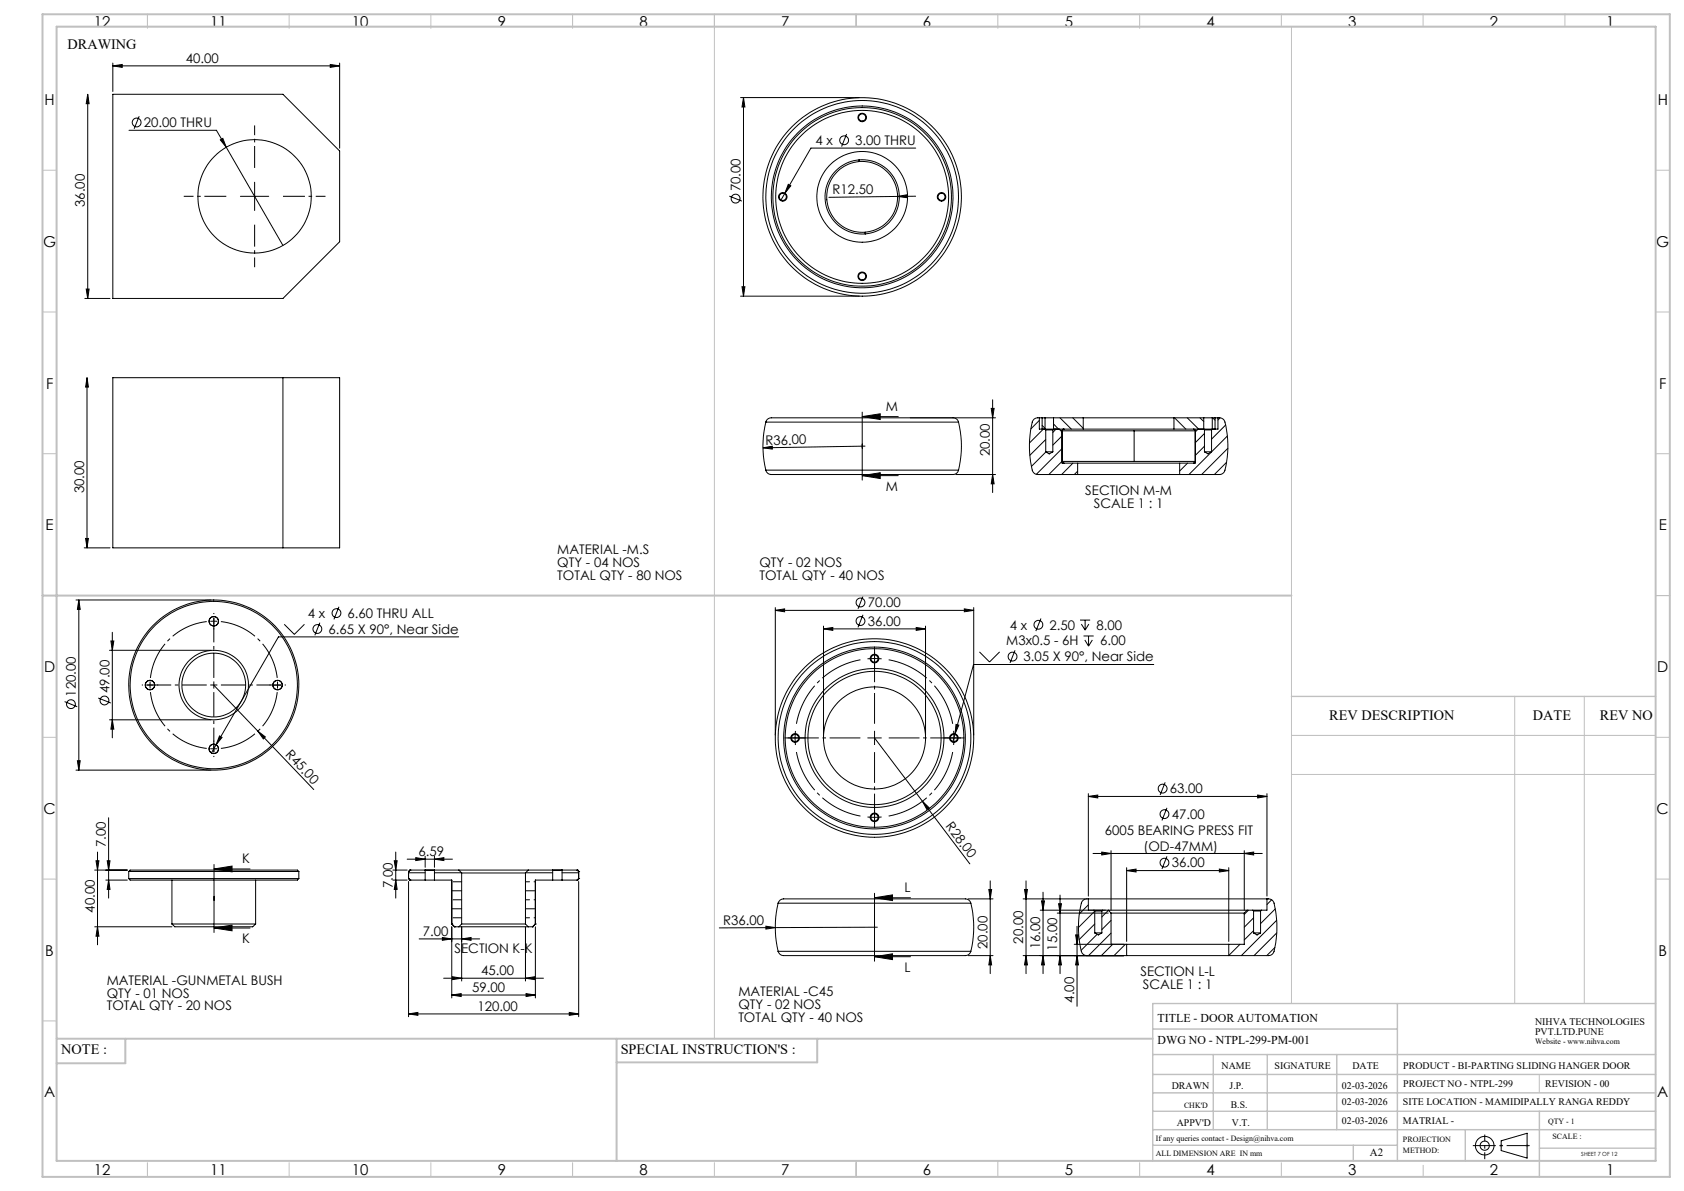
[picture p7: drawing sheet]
<svg xmlns="http://www.w3.org/2000/svg" width="594mm" height="420mm" viewBox="0 0 594 420" stroke-linecap="round" stroke-linejoin="round" font-family="sans-serif">
<g fill="none" stroke="#000" stroke-width=".35">
<path d="M30.9 33.2l.5 3.4h-1zM30.9 33.2v72.1M39.8 33.2h60l20 20.1v31.9l-20 20.1h-60zM39.8 23.2l3.3-.5v1.1zM39.8 22.2v10.1M39.8 23.2h80M116.5 22.7l3.3 .5-3.3 .6zM119.8 22.2v30.1M261.2 34.4h41.9M262.3 34.4l.4 3.3h-1zM262.3 34.4v70M45.5 45.9h30.8l3.5 6"/>
<path d="M49.1 41l-1.8 4.4M77.7 49.3l.9-.5 1.2 3.1zM79.8 51.9l20 34.7M298.6 47.3l-1.7 4.4M303 56.4a13.1 13.1 0 0 0-11.9 14.1 13.1 13.1 0 0 0 14.1 12M303 56.4l.1 .6M303 56.4a13.1 13.1 0 0 1 14.2 12 13.1 13.1 0 0 1-12 14.1M303.1 57a12.5 12.5 0 0 0-11.5 13.5 12.5 12.5 0 0 0 13.6 11.4M303.1 57a12.5 12.5 0 0 1 13.5 11.4 12.5 12.5 0 0 1-11.4 13.5M323 52.2h-37l-9.1 15.9M84.8 69.2h10M89.8 64.3v9.9"/>
<path d="M257.2 69.2l4.5 1.7M276.9 68.1l-1.5 2.6M278.1 65l.8 .5-2 2.6zM316.6 69.3l-24.2 .3M316.6 69.4v.9M316.6 69.3l3.3-.6v1zM323 69.2l-6.4 .1M305.2 81.9v.6M29.9 105.3h8.9M30.4 101.9h1l-.5 3.4zM261.2 104.4h41.9M261.7 101.1h1l-.4 3.3z"/>
<path d="M30.7 133.2l.5 3.3h-1zM30.7 133.2v60M39.8 133.2h80v60h-80zM99.8 133.2v60M269.1 157.9l3.3-.5v1zM270.1 148.9a35.5 35.5 0 0 0 0 16.9M270.1 148.9a3 3 0 0 1 3.8-1.6h57.2a14.3 14.3 0 0 1 6.3 .5l.7 1.1M270.1 148.9h68M304.1 146.9l6.4-1v2zM304.1 146.9h12.7M304.1 145.3v24M305.1 157.3l-36 .6"/>
<path d="M321.1 147.3h30.1M338.1 148.9a35.5 35.5 0 0 1 0 16.9M349.6 144h1.1l-.6 3.3zM350.1 141v32.7M366.6 148.3l-3 2.9M366.6 147.3a2.15 2.15 0 0 0-2.5 1.6 34.5 34.5 0 0 0 .3 17.5l.7 .7 .9 .2h14.1M366.6 147.3h1M366.6 147.3v4h2M367.6 150l1 1M367.6 147.3h1M367.6 147.3v4M368 151.3l-4.9 4.9"/>
<path d="M368.6 151.3l.3 .3M368.6 147.3h3M368.6 151.3h3M368.6 147.3v4M368.9 155l-5.6 5.6M368.9 159.3h2.5M368.9 151.6h2.5M368.9 159.3l1.2 .8 1.3-.8M368.9 151.6v7.7M368.9 159.4l-5.1 5.1M371.4 151.6v7.7M371.6 149.5l1.8 1.8"/>
<path d="M371.6 151.3h3.7M371.6 147.3h10.5M371.6 147.3v4M371.6 151.3l-.2 .3M372.5 151.3l-1.1 1.2M373.6 151.3l1 1M373.9 147.3l4 4M374.6 158.2l-9.1 9.1M374.6 153.7l-3.2 3.3M374.6 151.9v11.4h.7M374.6 151.9h.1M374.7 151.9h25.4"/>
<path d="M375.2 151.3l-.6 .6M375.3 151.3l-.6 .6M375.3 151.3h45.7M378.4 147.3l3.7 3.7M382.1 147.3h32M382.1 147.3v4M400.1 151.9h21.5M400.1 151.9v10.8M414.1 147.3h10.5M414.1 147.3v4M414.3 147.3l4 4M418.8 147.3l4 4"/>
<path d="M421 151.3l.6 .6M421 151.3h3.6M421.6 151.9v11.4h-.6M422.6 151.3l-1 1M423.3 147.3l1.3 1.3M424.6 151.3l.3 .3M424.6 147.3h3M424.6 151.3h3M424.6 147.3v4M424.9 157.4l-3.3 3.2M424.9 152.9l-3.3 3.2M424.9 159.3h2.5"/>
<path d="M424.9 151.6h2.5M424.9 151.6v7.7M424.9 159.3l1.2 .8 1.3-.8M427.4 151.6v7.7M427.6 147.3v4M427.6 147.3h1M427.6 151.3l-.2 .3M427.8 147.3l.8 .9M428.6 147.3h1M428.6 147.3v4M429.6 147.3a2.14 2.14 0 0 1 2.5 1.6 34 34 0 0 1-.3 17.5l-.7 .7-1 .2h-14M429.6 147.3v4h-2"/>
<path d="M430.4 147.3l-.8 .8M432.3 149.9l-4.9 5M432.9 153.8l-13.5 13.5M433.1 158.1l-9.2 9.2M270.1 165.8a2.88 2.88 0 0 0 3.5 1.5h62.5a2 2 0 0 0 2-1.5M270.1 165.8h68M304.1 167.7l6.4-1v2.1zM304.1 167.7h12.7M337.1 167.3h14.1M350.1 167.3l.6 3.3h-1.1zM374.6 162.7l-4.6 4.6M374.6 162.7l.6 .6"/>
<path d="M374.6 162.7h.1M374.7 162.7l.6 .6M374.7 162.7h25.4M375.3 163.3h45.7M378.5 163.3l-4 4M380.1 166.2l-1.1 1.1M380.1 167.3h36M380.1 163.3v4M400.1 162.7h21.5l-.6 .6M416.1 163.3v4M418.9 163.3l-2.8 2.8M432.6 163l-4.3 4.3"/>
<path d="M29.7 193.2h9.1M30.2 189.9h1l-.5 3.3zM26.8 211.6h47.6M27.8 211.6v60M27.8 211.6l.5 3.3h-1zM112.8 219.6l-1.7 4.4M119.6 214l-1.8 4.4M273.5 215.2l3.3-.5v1zM273.5 214.3v44.9M273.5 215.2h70M304.4 210.2l-1.8 4.5M304.4 216.8l-1.8 4.4"/>
<path d="M340.1 214.7l3.4 .5-3.4 .5zM343.5 214.3v44.9M367.2 218.1l-1.8 4.4M381 218.7h3.5M382.8 218.7v3.5M38.6 229.3h35.8M39.1 226h1l-.5 3.3zM39.6 223v37.2M100.3 220.2l3.5 3.5 3.6-3.5M161.8 224.6h-63.6l-22 38M290.5 221.8l3.3-.5v1zM290.5 220.8v38.4"/>
<path d="M290.5 221.8h36M323.2 221.3l3.3 .5-3.3 .5zM326.5 220.8v38.4M345.5 229.9l3.5 3.6 3.6-3.6M358 229.3l-1.7 4.5M381.4 220.1l1.4 2.1M382.2 224.3h3.6M382.7 225.7l1.3 2.1M384 224.3v3.5M384.1 220.1l-1.3 2.1M385.3 225.7l-1.3 2.1M407 234.3h-63.6l-6.5 24.5"/>
<path d="M22.8 247.4l4.4 1.8M34.6 246.2l4.5 1.7M38.6 253.8h35.8M39.6 253.8l.5 3.3h-1zM75.4 241.6l15.5 16.2M77.4 259.5l.9 .6-2.1 2.5zM90.9 257.8l2.7 2.1-.7 .7zM90.9 257.8l19.8 20.6M96.7 241.6h2.5M97.9 240.3v2.5M280.6 257.8v4.9M336.9 258.8l-.8 2.9"/>
<path d="M337.2 255.5l1 .2-1.3 3.1zM26.8 271.6h47.6M27.3 268.3h1l-.5 3.3zM76.2 262.6l-1.6 2.9M278 260.2h5M308.5 260.2l16.9 22.4M383.9 279.9v36.1M411 275.9l-1.8 4.4M446.9 279.9v36.1M38.3 288.4v28.3M325.4 282.6l2.4 2.3-.8 .6zM325.4 282.6l16.7 22"/>
<path d="M383.9 280.9l3.3-.5v1zM383.9 280.9h63M391.9 300v21M411.6 284.9l-1.7 4.4M438.9 300v21M443.6 280.4l3.3 .5-3.3 .5zM33.4 306.8h11.5M33.9 303.5h1l-.5 3.3zM34.4 300.5v32.7M37.3 310.4h7.6M37.8 303.5h1l-.5 3.3zM38.3 310.4l.5 3.2h-1z"/>
<path d="M45.4 307.3a2.49 2.49 0 0 1 2.5-.5h55.4a2.06 2.06 0 0 1 2.1 .5M45.4 307.3h60M45.4 309.8h60M45.4 309.8l.5 .6h59l.5-.6M45.4 307.3v2.5M60.6 310.4v15.4M75.5 306.4l6.3-1v2.1zM75.5 306.4h12.7M75.5 304.9v23.9M90.2 310.4v15.4M105.4 307.3v2.5M138.6 310.4h5"/>
<path d="M138.6 306.8h5M139.1 303.5h1l-.5 3.3zM139.6 310.4l.5 3.2h-1zM139.6 300.5v16.2M143.6 303h16M144.1 307.3h.1M144.1 309.8h.1M144.1 307.3v2.5M144.1 310.9v47.6M144.1 309.8l.5 .6M144.1 307.8h5.9M144.6 306.8h.1"/>
<path d="M144.6 310.4h.1M144.6 306.8l-.5 .5M144.6 310.4h5.4M144.6 306.8h5.3M146.6 302.5l3.4 .5-3.4 .5zM149.9 306.8h3.3M149.9 306.8l.1 .1M150 306.9h3.2M150 310.4h3.2M150 306.9v3.5M150 302v3.8M153.2 310.4h6.1v15.4"/>
<path d="M153.2 306.8h8.7M153.2 306.8v3.6M153.2 303l3.4-.5v1zM153.2 307.8h9.6M153.2 302v3.8M159.3 314.1h3.5M159.8 311h3M159.8 317.3h3M161.9 306.8h24.4M161.9 306.8l.9 1.1M162.8 307.9h22.5M162.8 307.9v17.9"/>
<path d="M185.3 307.9v17.9M185.3 314.1h3.5M185.3 311h1.5M185.3 317.3h1.5M185.4 307.8h9.5M186.3 306.8h8.6M186.3 306.8l-1 1.1M188.4 311h.4M188.4 317.3h.4M194.9 306.9h3.4M194.9 310.4h3.4M194.9 306.8h3.4"/>
<path d="M194.9 310.4h-6.1v15.4M194.9 306.8v3.6M198.3 307.8h5.8M198.3 310.4h5.3M198.3 306.8v3.6M198.3 306.8h5.3M203.6 306.8h.1M203.6 310.4h.1M203.6 306.8l.5 .5M204.1 310.9v47.6M204.1 307.3h.1M204.1 309.8h.1"/>
<path d="M204.1 307.3v2.5M204.1 309.8l-.5 .6M274.5 318.5a36.9 36.9 0 0 0 0 17M274.5 318.5a2.77 2.77 0 0 1 3.3-1.5h62.5a2.03 2.03 0 0 1 2.1 1.5M274.5 318.5h67.9M308.5 316.6l6.3-1v2zM308.5 316.6h12.7M308.5 315v24M341.5 317h8.8M342.4 318.5a35.7 35.7 0 0 1 0 17M348.8 313.7h1l-.5 3.3zM349.3 310.6v32.7"/>
<path d="M360.9 317h22M361.4 313.7h1l-.5 3.3zM361.9 310.6v32.7M367.4 317.7h1l-.5 3.3zM367.9 314.6v28.7M373.4 318.7h1l-.5 3.3zM373.9 315.6v27.7M383.9 319.1l-3.2 3.2M383.9 317a2.14 2.14 0 0 0-2.5 1.5 34.3 34.3 0 0 0 .3 17.6l.7 .6 1 .3M383.9 317h63M383.9 317v4M385.6 301h59.6"/>
<path d="M388.6 300.5l3.3 .5-3.3 .5zM397.4 307l3.3-.5v1zM397.4 306v26M397.4 307h36M411.6 302l-1.7 4.4M430.1 306.5l3.3 .5-3.3 .5zM433.4 306v26M438.9 301l3.3-.5v1zM446.9 317a2.15 2.15 0 0 1 2.5 1.5 33.7 33.7 0 0 1-.3 17.6l-.7 .6-.9 .3h-14.1M446.9 317v4h-2M448.6 317.3l-1.7 1.7M33.4 326.8h27.2"/>
<path d="M34.4 326.8l.5 3.3h-1zM60.6 325.8h29.6M60.6 325.8l1.1 1h27.4l1.1-1M75.5 327.3l6.3-1.1v2zM75.5 327.3h12.7M147.8 331.1h21.4M156 330.6l3.3 .5-3.3 .5zM159.3 325.8h.1M159.3 325.8l1 1M159.3 320.5h3.5M159.3 326.8v25.1M159.8 323.7h3"/>
<path d="M160.3 326.8h.1M160.3 326.8h1.6M161.9 326.8h24.4M162.8 326.8v19.2M162.8 325.8h22.5M162.8 325.8l-.9 1M162.8 331.1l3.4-.5v1zM185.3 325.8l1 1M185.3 320.5h3.5M185.3 323.7h1.5M185.3 326.8v19.2M186.3 326.8h1.6"/>
<path d="M187.9 326.8h.1M188.4 323.7h.4M188.8 325.8h.1M188.8 325.8l-.9 1M188.8 326.8v25.1M270.2 326.6l3.3 .5-3.3 .5zM274.5 335.5a2.91 2.91 0 0 0 3.5 1.5h57a16.3 16.3 0 0 0 6.7-.4l.7-1.1M274.5 335.5h67.9M308.5 337.4l6.3-1v2zM308.5 337.4h12.7M309.5 327l-55.8 .2M341.5 337h8.8"/>
<path d="M349.3 337l.5 3.3h-1zM360.9 337h36.5M361.9 337l.5 3.3h-1zM366.9 321h24M367.9 337l.5 3.3h-1zM372.9 322h18M373.9 337l.5 3.3h-1zM378.9 333h18.5M379.4 329.7h1l-.5 3.3zM379.9 337l.5 3.3h-1zM379.9 326.7v28.2M386.2 321.3l-5.8 5.8"/>
<path d="M386.2 325.8l-5.5 5.5M386.2 321.3h2.5M386.2 321.3l-.3-.3h3l-.2 .3M386.2 329h2.5M386.2 329l1.2 .7 1.3-.7M386.2 321.3v7.7M387 329.5l-5.6 5.6M388.7 321.3v7.7M390.9 321h49M390.9 321l1 1M390.9 321l-2.2 2.3M391.9 324.6l-3.2 3.2"/>
<path d="M391.9 329.1l-7.9 7.9M391.9 322h47M391.9 322v11M392.5 333l-4 4M396.9 333l-3.9 4M397.4 333h36M397.4 337h36M397.4 333v4M433.4 333v4M437.4 333l-4 4M438.9 322v11h-5.5M439.9 321l-1 1"/>
<path d="M439.9 321h2M440.4 321l-1.5 1.5M441.9 321h3M441.9 321l.3 .3M442.2 323.7l-3.3 3.3M442.2 328.2l-3.3 3.3M442.2 321.3h2.4M442.2 329h2.4M442.2 321.3v7.7M442.2 329l1.2 .7 1.2-.7M444.6 321.3v7.7M444.9 321l-.3 .3"/>
<path d="M449.7 334.1l-2.9 2.9M449.8 320.5l-5.2 5.2M450.3 324.5l-12.4 12.5M450.4 329l-8.1 8M144.1 357.6l3.3-.6v1.1zM144.1 357.6h60M156.5 345h35.2M159.3 350.9l3.4-.5v1zM159.3 350.9h29.5M159.6 344.4l3.2 .6-3.2 .5zM185.3 345l3.4-.6v1.1zM185.6 350.4l3.2 .5-3.2 .5z"/>
<path d="M200.8 357l3.3 .6-3.3 .5zM529.5 402.3l9.2-2.7v8.8l-9.2-2.7z"/>
<circle cx="48.2" cy="43.2" r="1.55"/>
<circle cx="297.7" cy="49.5" r="1.55"/>
<circle cx="304.1" cy="41.4" r="1.5"/>
<circle cx="304.1" cy="41.4" r="1.25"/>
<circle cx="89.8" cy="69.2" r="20"/>
<circle cx="259.5" cy="70" r="1.55"/>
<circle cx="276.1" cy="69.4" r="1.49"/>
<circle cx="276.1" cy="69.4" r="1.25"/>
<circle cx="304.1" cy="69.4" r="31.5"/>
<circle cx="304.1" cy="69.4" r="35"/>
<circle cx="304.1" cy="69.4" r="32"/>
<circle cx="304.1" cy="69.4" r="30.5"/>
<circle cx="304.1" cy="69.4" r="34"/>
<circle cx="304.1" cy="69.4" r="16"/>
<circle cx="332.1" cy="69.4" r="1.25"/>
<circle cx="332.1" cy="69.4" r="1.5"/>
<circle cx="304.1" cy="97.4" r="1.51"/>
<circle cx="304.1" cy="97.4" r="1.26"/>
<circle cx="75.4" cy="219.1" r="1.66"/>
<circle cx="118.7" cy="216.2" r="1.56"/>
<circle cx="303.5" cy="212.5" r="1.56"/>
<circle cx="303.5" cy="219" r="1.55"/>
<circle cx="111.9" cy="221.8" r="1.56"/>
<circle cx="308.5" cy="232.2" r="1.53"/>
<circle cx="308.5" cy="232.2" r="1.24"/>
<circle cx="357.2" cy="231.5" r="1.55"/>
<circle cx="366.3" cy="220.3" r="1.55"/>
<circle cx="25" cy="248.3" r="1.56"/>
<circle cx="36.9" cy="247" r="1.55"/>
<circle cx="52.9" cy="241.6" r="1.65"/>
<circle cx="52.9" cy="241.6" r="1.66"/>
<circle cx="75.4" cy="241.6" r="29.5"/>
<circle cx="75.4" cy="241.6" r="30"/>
<circle cx="75.4" cy="241.6" r="12.2"/>
<circle cx="75.4" cy="241.6" r="11.2"/>
<circle cx="97.9" cy="241.6" r="1.66"/>
<circle cx="75.4" cy="264.1" r="1.66"/>
<circle cx="280.5" cy="260.2" r="1.53"/>
<circle cx="280.5" cy="260.2" r="1.25"/>
<circle cx="308.5" cy="260.2" r="24.5"/>
<circle cx="308.5" cy="260.2" r="18"/>
<circle cx="308.5" cy="260.2" r="34"/>
<circle cx="308.5" cy="260.3" r="35"/>
<circle cx="308.5" cy="260.3" r="32.1"/>
<circle cx="308.5" cy="260.2" r="23.5"/>
<circle cx="308.5" cy="260.3" r="31.5"/>
<circle cx="336.5" cy="260.2" r="1.26"/>
<circle cx="336.5" cy="260.2" r="1.53"/>
<circle cx="410.1" cy="278.1" r="1.55"/>
<circle cx="308.5" cy="288.3" r="1.25"/>
<circle cx="308.5" cy="288.2" r="1.52"/>
<circle cx="410.7" cy="287.1" r="1.55"/>
<circle cx="410.7" cy="304.2" r="1.55"/>
<circle cx="523.7" cy="404" r="1.62"/>
<circle cx="523.7" cy="404" r="3.3"/>
</g>
<g fill="none" stroke="#000" stroke-width=".35" stroke-dasharray="15.2 1.3 1.3 1.3" stroke-linecap="butt">
<path d="M75.4 219.1h-1.2M75.4 219.1h1.3M75.4 219.1v-1.3M75.4 219.1v1.2M75.4 216.6v-.4M75.4 221.6v.4M308.5 232.2l-2.5 .1M308.5 232.2l2.5 .1M308.5 232.2v-2.5M308.5 232.2v2.5M308.5 229.7v-1.2M308.5 234.7v1.3"/>
<path d="M50.4 241.6h-.4M52.9 241.6l.1 1.2M52.9 241.6l.1-1.3M52.9 241.6h-1.2M52.9 241.6h1.3M55.4 241.6h.4M75.4 241.6v-1.3M75.4 241.6h-1.2M75.4 241.6v1.2M75.4 241.6h1.3M95.4 241.6h-.4M100.4 241.6h.4"/>
<path d="M75.4 264.1l1.3-.1M75.4 264.1l-1.2-.1M75.4 264.1v1.2M75.4 264.1v-1.3M75.4 266.6v.4M75.4 261.6v-.4M278 260.2h-1.3M283 260.2h1.2M308.5 260.2v-2.5M308.5 260.2h-2.5M308.5 260.2v2.5M308.5 260.2h2.5"/>
<path d="M334 260.2h-1.3M336.5 260.2l-.1-2.5M336.5 260.2l-.1 2.5M336.5 260.2h2.5M336.5 260.2h-2.5M339 260.2h1.2M308.5 288.2l2.5-.1M308.5 288.2l-2.5-.1M308.5 288.2v2.5M308.5 288.2v-2.5M308.5 290.7v1.3M308.5 285.7v-1.2"/>
</g>
<path d="M303.5 232.7a28 28 0 0 0-22.6 22.6M336 255.3a28 28 0 0 0-22.5-22.6M280.9 265.2a28 28 0 0 0 22.6 22.6M313.5 287.8a28 28 0 0 0 22.5-22.6" fill="none" stroke="#000" stroke-width=".35" stroke-dasharray="15.2 1.3 1.3 1.3" stroke-dashoffset=".2" stroke-linecap="butt"/>
<path d="M72.9 219.2a22.5 22.5 0 0 0-19.8 19.9M97.8 239.1a22.5 22.5 0 0 0-19.9-19.9M53.1 244.1a22.5 22.5 0 0 0 19.8 19.8M77.9 263.9a22.5 22.5 0 0 0 19.9-19.8" fill="none" stroke="#000" stroke-width=".35" stroke-dasharray="15.2 1.3 1.3 1.3" stroke-dashoffset="2" stroke-linecap="butt"/>
<g fill="none" stroke="#c0c0c0" stroke-width=".35">
<path d="M52 5v5M102 5v5M152 5v5M202 5v5M252 5v361.3M302 5v4.4M352 5v5M402 5v5M452 5v4.4M455.5 9.4v344.5M502 5v4.4M552 5v4.4"/>
<path d="M15 60h5M584 60h5M15 110h5M584 110h5M15 160h5M584 160h5M15 210h5M584 210h5M455.5 259.3h128.5M534.3 245.6v108.3M558.8 245.6v108.3M15 260h5"/>
<path d="M455.5 273.1h128.5M584 260h5M15 310h5M584 310h5M15 360h5M543 378.9v6.5M52 410v5M102 410v5M152 410v5M202 410v5M252 410v5M302 409.4v5.6"/>
<path d="M352 409.4v5.6M402 410v5M452 410v5M502 410.9v4.1M529 404h1M529.2 403.7l.7 .7M529.5 403.5v1M529.9 403.7l-.7 .7M538.1 404h1.1M538.3 403.7l.7 .7M538.7 403.5v1M539 403.7l-.7 .7"/>
</g>
<path d="M308.5 255.2v-25.5M303.5 260.2h-25.5M308.5 265.2v25.5M313.5 260.2h25.5" fill="none" stroke="#000" stroke-width=".35" stroke-dasharray="15.2 1.3 1.3 1.3" stroke-dashoffset="4.4" stroke-linecap="butt"/>
<path d="M89.8 59.2v-15M79.8 69.2h-15M89.8 79.2v15M99.8 69.2h15" fill="none" stroke="#000" stroke-width=".35" stroke-dasharray="15.2 1.3 1.3 1.3" stroke-dashoffset="7.5" stroke-linecap="butt"/>
<path d="M75.4 239.1v-21.3M72.9 241.6h-21.2M75.4 244.1v21.2M77.9 241.6h21.3" fill="none" stroke="#000" stroke-width=".35" stroke-dasharray="15.2 1.3 1.3 1.3" stroke-dashoffset="6.5" stroke-linecap="butt"/>
<path d="M519.5 404h20.1" fill="none" stroke="#000" stroke-width=".35" stroke-dasharray="15.2 1.3 1.3 1.3" stroke-dashoffset="7.1" stroke-linecap="butt"/>
<path d="M523.7 408.8v-8.7" fill="none" stroke="#000" stroke-width=".35" stroke-dasharray="15.2 1.3 1.3 1.3" stroke-dashoffset="12.8" stroke-linecap="butt"/>
<g fill="none" stroke="#c0c0c0" stroke-width=".5">
<path d="M455.5 245.6h128.5M492.9 353.9v55.5M584 353.9h-177.4v55.5M406.6 371.9h177.4M406.6 378.9h177.4M406.6 362.9h86.3M428 371.9v26.5M447 371.9v26.5M471.5 371.9v26.5M406.6 391.9h177.4M406.6 385.4h177.4M406.6 398.4h177.4"/>
<path d="M516.9 398.4v11M543 391.9v23.1M406.6 403.9h86.3M477.3 403.9v5.5M543 404.9h41"/>
</g>
<path d="M15 5h574v410h-574zM20 9.4h564v400h-564zM15 210h440.5M20 366.3h386.6M44.2 366.3v8.6h-24.2M217.5 366.3v43.1M288.3 366.3v8.3h-70.8" fill="none" stroke="#c0c0c0" stroke-width=".7"/>
<g fill="#000">
<path d="M316.6 69.3l3.3-.6v1zM269.1 157.9l3.3-.5v1zM90.9 257.8l2.7 2.1-.7 .7zM325.4 282.6l2.4 2.3-.8 .6zM270.2 326.6l3.3 .5-3.3 .5z"/>
<path d="M116.5 22.7l3.3 .5-3.3 .6zM39.8 23.2l3.3-.5v1.1z"/>
<path d="M77.7 49.3l2.1 2.6-1.2-3.1zM77.4 259.5l-1.2 3.1 2.1-2.5zM159.6 344.4l3.2 .6-3.2 .5zM185.3 345l3.4-.6v1.1zM144.1 357.6l3.3-.6v1.1zM200.8 357l3.3 .6-3.3 .5zM278.1 65l-1.2 3.1 2-2.6zM273.5 215.2l3.3-.5v1zM340.1 214.7l3.4 .5-3.4 .5zM290.5 221.8l3.3-.5v1zM323.2 221.3l3.3 .5-3.3 .5zM337.2 255.5l-.3 3.3 1.3-3.1zM383.9 280.9l3.3-.5v1zM443.6 280.4l3.3 .5-3.3 .5zM397.4 307l3.3-.5v1zM430.1 306.5l3.3 .5-3.3 .5z"/>
<path d="M30.4 101.9h1l-.5 3.4zM30.9 33.2l.5 3.4h-1z"/>
<path d="M304.1 146.9l6.4-1v2zM304.1 167.7l6.4-1v2.1z"/>
<path d="M30.2 189.9h1l-.5 3.3zM30.7 133.2l.5 3.3h-1zM34.4 326.8l.5 3.3h-1zM33.9 303.5h1l-.5 3.3zM38.3 310.4l.5 3.2h-1zM37.8 303.5h1l-.5 3.3zM139.6 310.4l.5 3.2h-1zM139.1 303.5h1l-.5 3.3zM350.1 167.3l.6 3.3h-1.1zM349.6 144h1.1l-.6 3.3zM379.9 337l.5 3.3h-1zM379.4 329.7h1l-.5 3.3zM373.9 337l.5 3.3h-1zM373.4 318.7h1l-.5 3.3zM367.9 337l.5 3.3h-1zM367.4 317.7h1l-.5 3.3zM361.9 337l.5 3.3h-1zM361.4 313.7h1l-.5 3.3z"/>
<path d="M27.8 211.6l.5 3.3h-1zM27.3 268.3h1l-.5 3.3zM39.1 226h1l-.5 3.3zM39.6 253.8l.5 3.3h-1zM262.3 34.4l.4 3.3h-1zM261.7 101.1h1l-.4 3.3zM348.8 313.7h1l-.5 3.3zM349.3 337l.5 3.3h-1z"/>
<path d="M75.5 306.4l6.3-1v2.1zM75.5 327.3l6.3-1.1v2z"/>
<path d="M146.6 302.5l3.4 .5-3.4 .5zM153.2 303l3.4-.5v1zM388.6 300.5l3.3 .5-3.3 .5zM438.9 301l3.3-.5v1z"/>
<path d="M308.5 316.6l6.3-1v2zM308.5 337.4l6.3-1v2z"/>
<path d="M162.8 331.1l3.4-.5v1zM156 330.6l3.3 .5-3.3 .5z"/>
<path d="M159.3 350.9l3.4-.5v1zM185.6 350.4l3.2 .5-3.2 .5z"/>
</g>
<g font-size="5.3">
<text x="33.1" y="9.5">12</text>
<text x="74.1" y="9.5">11</text>
<text x="124.1" y="9.5">10</text>
<text x="175.6" y="9.5">9</text>
<text x="225.6" y="9.5">8</text>
<text x="275.6" y="9.5">7</text>
<text x="325.6" y="9.5">6</text>
<text x="375.6" y="9.5">5</text>
<text x="425.6" y="9.5">4</text>
<text x="475.6" y="9.5">3</text>
<text x="525.6" y="9.5">2</text>
<text x="566.6" y="9.5">1</text>
<text x="15.7" y="37">H</text>
<text x="584.7" y="37">H</text>
<text x="15.2" y="87">G</text>
<text x="584.2" y="87">G</text>
<text x="16.2" y="137">F</text>
<text x="585.2" y="137">F</text>
<text x="16.1" y="187">E</text>
<text x="585.1" y="187">E</text>
<text x="15.5" y="237">D</text>
<text x="584.5" y="237">D</text>
<text x="15.4" y="287">C</text>
<text x="584.4" y="287">C</text>
<text x="16" y="337.1">B</text>
<text x="585" y="337.1">B</text>
<text x="15.5" y="387">A</text>
<text x="584.5" y="387">A</text>
<text x="33.1" y="414.5">12</text>
<text x="74.1" y="414.5">11</text>
<text x="124.1" y="414.5">10</text>
<text x="175.6" y="414.5">9</text>
<text x="225.6" y="414.5">8</text>
<text x="275.6" y="414.5">7</text>
<text x="325.6" y="414.5">6</text>
<text x="375.6" y="414.5">5</text>
<text x="425.6" y="414.5">4</text>
<text x="475.6" y="414.5">3</text>
<text x="525.6" y="414.5">2</text>
<text x="566.6" y="414.5">1</text>
</g>
<g font-size="5">
<text x="23.8" y="17.2">DRAWING</text>
<text x="468.9" y="254">REV DESCRIPTION</text>
<text x="540.7" y="254">DATE</text>
<text x="564.3" y="254">REV NO</text>
<text x="21.6" y="371.8">NOTE :</text>
<text x="218.9" y="371.8">SPECIAL INSTRUCTION'S :</text>
</g>
<g font-size="4.7">
<text x="65.6" y="22.2">40.00</text>
<text x="50.8" y="44.9">20.00 THRU</text>
<text x="287.6" y="51.2">4 x</text>
<text x="301.6" y="51.2">3.00 THRU</text>
<text x="261.2" y="67.5" transform="rotate(-90 261.2 67.5)">70.00</text>
<text x="293.7" y="68.5" transform="rotate(-1 293.7 68.5)">R12.50</text>
<text x="29.9" y="73" transform="rotate(-90 29.9 73)">36.00</text>
<text x="312.4" y="144.8">M</text>
<text x="270" y="156.9" transform="rotate(-1 270 156.9)">R36.00</text>
<text x="349.2" y="160.9" transform="rotate(-90 349.2 160.9)">20.00</text>
<text x="29.7" y="174" transform="rotate(-90 29.7 174)">30.00</text>
<text x="312.4" y="173">M</text>
<text x="382.8" y="174.6">SECTION M-M</text>
<text x="385.8" y="179.1">SCALE 1 : 1</text>
<text x="196.6" y="195.3">MATERIAL -M.S</text>
<text x="196.6" y="199.8">QTY - 04 NOS</text>
<text x="267.9" y="199.8">QTY - 02 NOS</text>
<text x="196.6" y="204.4">TOTAL QTY - 80 NOS</text>
<text x="267.9" y="204.4">TOTAL QTY - 40 NOS</text>
<text x="306.1" y="214.2">70.00</text>
<text x="108.6" y="217.9">4 x</text>
<text x="122.6" y="217.9">6.60 THRU ALL</text>
<text x="306.1" y="220.7">36.00</text>
<text x="115.8" y="223.5">6.65 X 90°, Near Side</text>
<text x="354.9" y="227.6">M3x0.5 - 6H</text>
<text x="356.2" y="222">4 x</text>
<text x="370.2" y="222">2.50</text>
<text x="386.8" y="222">8.00</text>
<text x="388" y="227.6">6.00</text>
<text x="361" y="233.2">3.05 X 90°, Near Side</text>
<text x="26.8" y="245.7" transform="rotate(-90 26.8 245.7)">120.00</text>
<text x="38.6" y="244.4" transform="rotate(-90 38.6 244.4)">49.00</text>
<text x="100.5" y="266.3" transform="rotate(46 100.5 266.3)">R45.00</text>
<text x="412.7" y="279.8">63.00</text>
<text x="333.4" y="291.4" transform="rotate(53 333.4 291.4)">R28.00</text>
<text x="413.3" y="288.8">47.00</text>
<text x="37.3" y="298.7" transform="rotate(-90 37.3 298.7)">7.00</text>
<text x="389.7" y="294.4">6005 BEARING PRESS FIT</text>
<text x="403.4" y="300">(OD-47MM)</text>
<text x="85.4" y="304.4">K</text>
<text x="147.6" y="301.9">6.59</text>
<text x="413.3" y="305.9">36.00</text>
<text x="138.6" y="313.1" transform="rotate(-90 138.6 313.1)">7.00</text>
<text x="319" y="314.5">L</text>
<text x="33.4" y="321.9" transform="rotate(-90 33.4 321.9)">40.00</text>
<text x="255" y="326.2">R36.00</text>
<text x="85.4" y="332.6">K</text>
<text x="149.2" y="330.1">7.00</text>
<text x="348.3" y="334.7" transform="rotate(-90 348.3 334.7)">20.00</text>
<text x="360.9" y="332.8" transform="rotate(-90 360.9 332.8)">20.00</text>
<text x="366.9" y="334.8" transform="rotate(-90 366.9 334.8)">16.00</text>
<text x="372.9" y="335.3" transform="rotate(-90 372.9 335.3)">15.00</text>
<text x="160.4" y="336.1">SECTION K-K</text>
<text x="37.6" y="347.3">MATERIAL -GUNMETAL BUSH</text>
<text x="169.7" y="343.9">45.00</text>
<text x="319" y="342.7">L</text>
<text x="402.3" y="344.2">SECTION L-L</text>
<text x="37.6" y="351.8">QTY - 01 NOS</text>
<text x="166.5" y="349.9">59.00</text>
<text x="260.4" y="351.2">MATERIAL -C45</text>
<text x="378.9" y="353.6" transform="rotate(-90 378.9 353.6)">4.00</text>
<text x="403.1" y="348.8">SCALE 1 : 1</text>
<text x="37.6" y="356.3">TOTAL QTY - 20 NOS</text>
<text x="168.5" y="356.5">120.00</text>
<text x="260.4" y="355.8">QTY - 02 NOS</text>
<text x="260.4" y="360.3">TOTAL QTY - 40 NOS</text>
</g>
<g font-size="4.2">
<text x="408.3" y="360.3">TITLE - DOOR AUTOMATION</text>
<text x="408.3" y="368.2">DWG NO - NTPL-299-PM-001</text>
</g>
<text font-size="3.9" x="483.2" y="407.7">A2</text>
<g font-size="3.5">
<text x="541.5" y="361.3">NIHVA TECHNOLOGIES</text>
<text x="541.5" y="364.9">PVT.LTD.PUNE</text>
<text x="430.9" y="377">NAME</text>
<text x="449.6" y="377">SIGNATURE</text>
<text x="477" y="377">DATE</text>
<text x="495" y="377">PRODUCT - BI-PARTING SLIDING HANGER DOOR</text>
<text x="495" y="383.3">PROJECT NO - NTPL-299</text>
<text x="545.1" y="383.3">REVISION - 00</text>
<text x="413.3" y="384.1">DRAWN</text>
<text x="433.7" y="384.1">J.P.</text>
<text x="473.4" y="384.1">02-03-2026</text>
<text x="473.4" y="389.8">02-03-2026</text>
<text x="494.8" y="389.8">SITE LOCATION - MAMIDIPALLY RANGA REDDY</text>
<text x="434.1" y="390.6">B.S.</text>
<text x="415.1" y="396.9">APPV'D</text>
<text x="434.6" y="396.9">V.T.</text>
<text x="473.4" y="396.5">02-03-2026</text>
<text x="494.8" y="396.5">MATRIAL -</text>
</g>
<g font-size="2.8">
<text x="541.5" y="368.3">Website - www.nihva.com</text>
<text x="417.6" y="390.6">CHK'D</text>
<text x="546.1" y="396.5">QTY - 1</text>
<text x="547.6" y="401.7">SCALE :</text>
<text x="407.7" y="402.2">If any queries contact - Design@nihva.com</text>
<text x="407.7" y="407.7">ALL DIMENSION ARE IN mm</text>
<text x="494.8" y="402.7">PROJECTION</text>
<text x="494.8" y="406.5">METHOD:</text>
</g>
<text font-size="2" x="557.8" y="407.8">SHEET 7 OF 12</text>
</svg>
